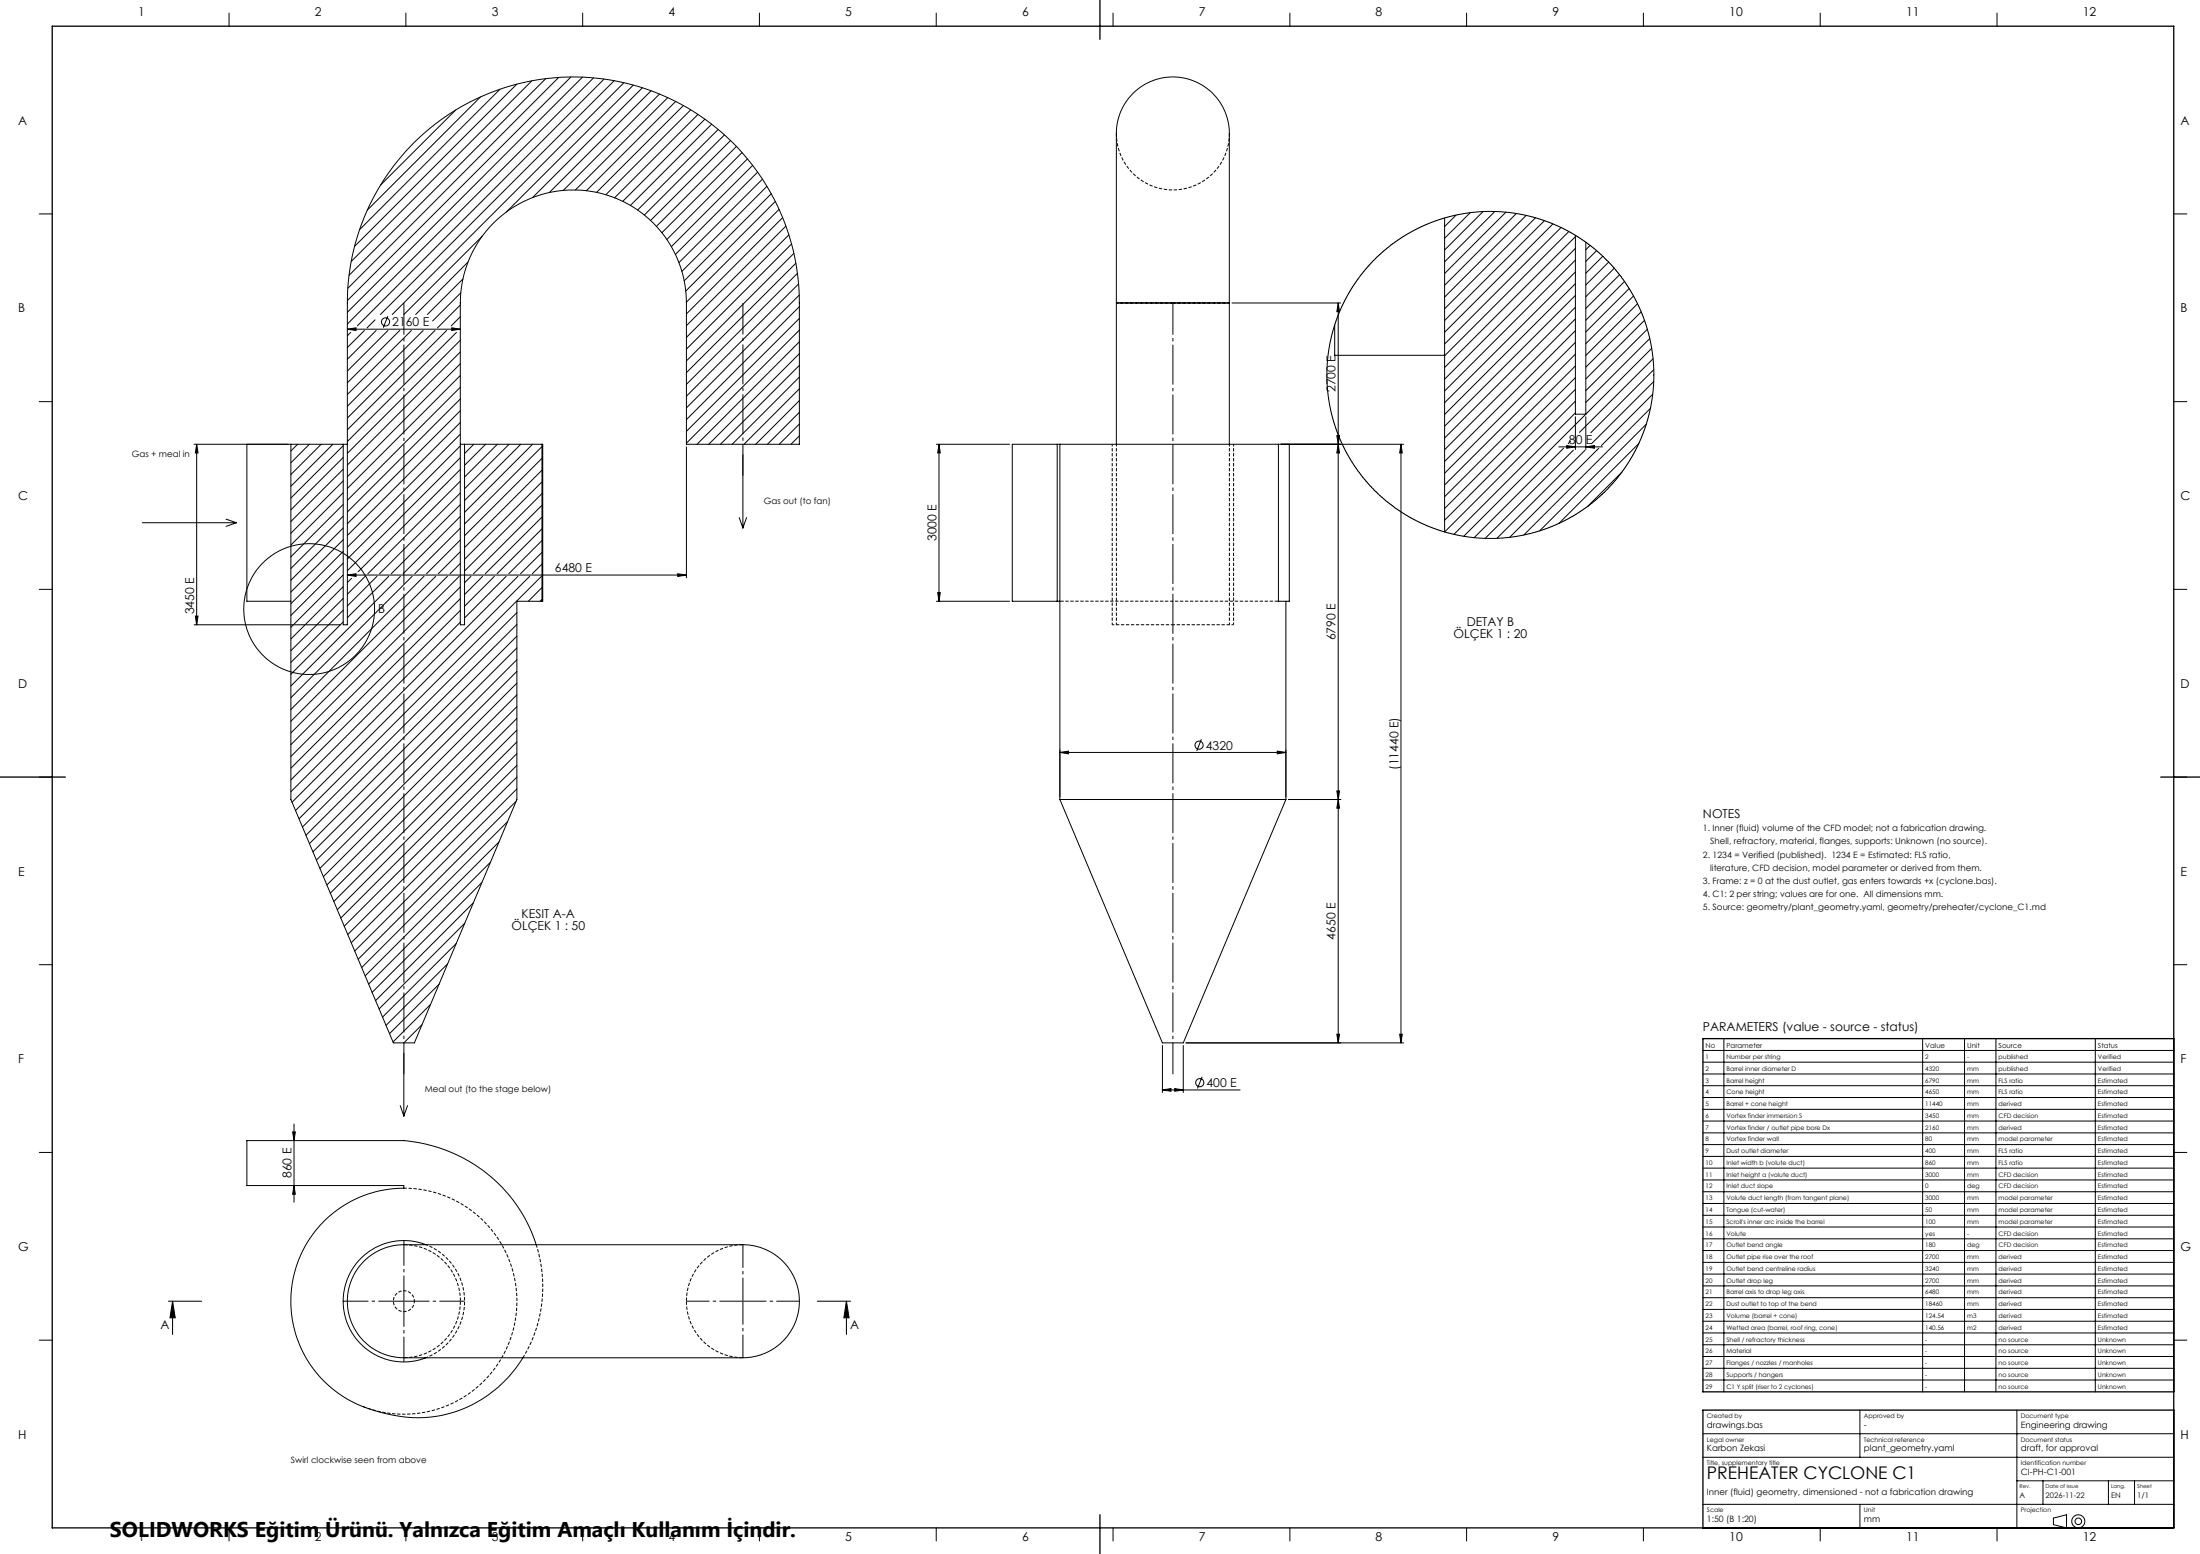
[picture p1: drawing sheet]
<svg xmlns="http://www.w3.org/2000/svg" width="841mm" height="594mm" viewBox="0 0 841 594" stroke-linecap="round" stroke-linejoin="round" font-family="sans-serif">
<path d="M176 497.4a21.6 21.6 0 0 0-21.6-21.6M262.4 497.4a21.6 21.6 0 0 1 21.6-21.6M154.4 519a21.6 21.6 0 0 0 21.6-21.6M284 519a21.6 21.6 0 0 1-21.6-21.6" fill="none" stroke="#000" stroke-width=".38" stroke-dasharray="1.3 .6" stroke-dashoffset="-.1" stroke-linecap="butt"/>
<path d="M199.9 519a52.4 52.4 0 0 0 5.1-43.2M139 537.7a43.2 43.2 0 0 0 57.9-32.5 43.2 43.2 0 0 0-42.5-51" fill="none" stroke="#000" stroke-width=".38" stroke-dasharray="1.3 .6" stroke-dashoffset=".1" stroke-linecap="butt"/>
<path d="M448.4 238.8h-23.2M471.6 238.8h-23.2M162.9 475.8a23.2 23.2 0 0 1 14.7 21.6 23.2 23.2 0 0 1-14.7 21.6M158.4 497.4l-.3-1.5-.8-1.3-1.3-.9-1.5-.3-1.7 .3-1.2 .8-.9 1.4-.3 1.5 .3 1.4 .9 1.4 1.2 .9 1.5 .3 1.7-.3 1.2-.9 .9-1.4 .3-1.4" fill="none" stroke="#000" stroke-width=".38" stroke-dasharray="1.3 .6" stroke-dashoffset=".5" stroke-linecap="butt"/>
<g fill="none" stroke="#000" stroke-width=".38">
<path d="M87.6 5v5M155.2 5v5M222.7 5v5M290.3 5v5M357.9 5v5M425.5 5v5M493.1 5v5M560.6 5v5M628.2 5v5M695.8 5v5M763.4 5v5M183.7 37l-43.3 43.3"/>
<path d="M191.1 34.1l-53.6 53.7M197.6 32.2l-62.1 62M203.3 30.9l-69 69M208.6 30l-75.2 75.3M213.6 29.6l-80.6 80.6M218.3 29.4l-85.5 85.5M222.7 29.5l-89.9 89.9M226.9 29.8l-94.1 94.1M230.9 30.2l-94.3 94.4M234.8 30.8l-89.4 89.4M238.5 31.6l-88.6 88.6M242.1 32.5l-48.5 48.5"/>
<path d="M245.6 33.5l-42 42.1M248.9 34.7l-38.9 38.9M252.1 35.9l-36.8 36.9M255.3 37.3l-35.3 35.3M258.3 38.8l-34.1 34.1M174.2 42.1l-28.8 28.7M261.2 40.4l-33.2 33.1M264.1 42l-32.5 32.4M266.8 43.7l-31.9 31.9M269.5 45.6l-31.4 31.4M272 47.5l-31 31M274.5 49.5l-30.8 30.8"/>
<path d="M276.9 51.6l-30.6 30.6M279.3 53.7l-30.6 30.6M281.5 56l-30.6 30.5M283.7 58.3l-30.7 30.7M285.8 60.7l-30.9 30.8M287.7 63.2l-31.1 31.1M289.6 65.8l-31.4 31.5M291.5 68.5l-32 31.9M293.2 71.2l-32.5 32.5M294.8 74.1l-33.3 33.2M296.4 77l-34.3 34.3M15 81.8h5"/>
<path d="M184.4 90.3l-30 29.9M297.8 80l-35.4 35.5M299.2 83.2l-36.8 36.8M300.4 86.4l-38 38.1M301.6 89.8l-39.2 39.2M302.6 93.3l-40.2 40.1M303.5 96.9l-41.1 41.1M552.2 83.3v120l50-50M556.6 82.2l-4.4 4.4M562 81.3l-9.8 9.8M566.9 80.9l-14.7 14.7M571.4 80.8l-19.2 19.3"/>
<path d="M575.7 81.1l-23.5 23.5M579.6 81.6l-27.4 27.4M583.4 82.3l-31.2 31.3M587 83.2l-34.8 34.8M590.4 84.3l-38.2 38.2M593.7 85.6l-41.5 41.4M596.8 87l-44.6 44.5M599.7 88.5l-47.5 47.5M602.2 90.5l-50 50M602.2 95l-50 49.9M602.2 99.4l-50 50.1M602.2 90v68.3h4"/>
<path d="M606.2 92.6v65.7M607.9 93.8l-1.7 1.7M610.3 95.8l-4.1 4.1M612.7 98l-6.5 6.5M831 81.8h5M176 116.6l-8.7 8.7M176.1 111.9l-10.7 10.8M177 106.6l-13.6 13.6M178.9 100.2l-20 20M304.2 100.6l-41.8 41.8M304.8 104.5l-42.4 42.4M305.3 108.5l-42.9 42.9"/>
<path d="M305.5 112.8l-43.1 43.1M305.6 117.2l-43.2 43.2M426.8 115.8v-64.7a21.7 21.7 0 0 1 23-21.6 21.7 21.7 0 0 1 20.1 24.4v61.9M426.8 115.8h43.1M426.8 115.8v54M469.9 115.8v54M471 115.8h41.6M511.6 115.8l.5 3.3h-1.1zM511.6 115.8v282.8M602.2 104l-50 49.9M602.2 108.4l-50 50M602.2 112.9l-50 50"/>
<path d="M602.2 117.4l-50 50M615 100.2l-8.8 8.7M617.1 102.5l-10.9 10.9M619.1 105l-12.9 12.9M621 107.6l-14.8 14.8M622.8 110.3l-16.6 16.6M624.5 113.1l-18.3 18.3M626 116.1l-19.8 19.8M627.4 119.2l-21.2 21.2M132.8 125.8l3.3-.5v1zM132.8 125.8h43.2M134.1 127.1l-1.3 1.3"/>
<path d="M139.3 126.3l-6.5 6.5M143.4 122.3l-3.1 3M143.8 126.3l-11 11M148.3 120.8l-1.8 4.5M148.3 126.3l-15.5 15.5M152.8 126.3l-20 20M157.3 126.3l-24.5 24.5M161.7 126.3l-28.9 29M166.3 126.3l-33.5 33.5M170.7 126.3l-37.9 38M172.7 125.3l3.3 .5-3.3 .5zM174.5 127.1l-41.7 41.7"/>
<path d="M176 121.1l-3.5 3.5M176 130.1l-43.2 43.2M176 134.5l-43.2 43.3M176 139.1l-43.2 43.1M305.6 121.7l-43.2 43.2M305.6 126.2l-43.2 43.2M305.6 130.7l-39.1 39.1M305.6 135.2l-34.7 34.6M305.6 139.7l-30.2 30.1M510.2 124.2v11.6h42M602.2 121.9l-50 50M602.2 126.4l-50 50"/>
<path d="M602.2 130.9l-50 50M602.2 135.4l-50 50M602.2 139.9l-50 50M628.6 122.4l-22.4 22.4M629.7 125.8l-23.5 23.5M630.7 129.4l-24.5 24.4M631.4 133.2l-25.2 25.1M631.9 137.1l-28.1 28.2M15 153.5h5M176 143.5l-43.2 43.2M176 148l-43.2 43.2M176 152.5l-43.2 43.2"/>
<path d="M176 157l-43.2 43.2M305.6 144.1l-25.7 25.7M305.6 148.6l-21.2 21.2M305.6 153.1l-16.7 16.7M305.6 157.6l-12.2 12.2M602.2 144.3l-50 50.1M602.2 148.8l-50 50.1M602.2 157.8l-46.4 46.5M602.2 159.3v12.5M606.2 158.3l-46.7 46.7M606.2 159.3v12.5M630.9 156.1l-48.4 48.4"/>
<path d="M631.8 150.7l-19.6 19.6M632.2 141.3l-24.1 24.1M632.2 145.8l-23.8 23.8M831 153.5h5M74.2 169.8h57M75.2 169.8l.5 3.3h-1zM75.2 169.8v69M94.4 169.8v60h16.8M111.2 169.8v135.8l39.2 93h8l39.2-93v-75.8h9.6M113.8 169.8l-2.6 2.6M118.3 169.8l-7.1 7.1M122.8 169.8l-11.6 11.6"/>
<path d="M127.2 169.8l-16 16.1M131.2 169.8v69h1.6v-123a86.4 86.4 0 0 1 86.4-86.4 86.4 86.4 0 0 1 86.4 86.4v54h-43.2v-54a43.2 43.2 0 0 0-43.2-43.2 43.2 43.2 0 0 0-43.2 43.2v123h1.6v-69M131.2 169.8h1.6M131.2 170.4l-20 20M131.2 174.9l-20 20M131.2 179.3l-20 20M176 169.8h1.6M176 161.5l-43.2 43.2M176 166l-43.2 43.2M176 170.5l-43.2 43.2M176 175l-43.2 43.2M176 179.5l-39.1 39.1"/>
<path d="M177.6 169.8h29.6M181.1 169.8l-3.5 3.5M185.6 169.8l-8 8.1M190.1 169.8l-12.5 12.5M194.6 169.8l-17 17M199.1 169.8l-21.5 21.5M203.6 169.8l-26 26M207.2 169.8h.3v60h-.3M207.2 170.7l-29.6 29.6M207.2 175.2l-29.6 29.6M207.2 179.7l-29.6 29.6M207.2 169.8v60"/>
<path d="M262.4 170.8v50M284 173.8v28M305.6 162.1l-7.7 7.7M305.6 166.6l-3.2 3.2M358 169.8h27.9M359 169.8l.4 3.3h-.9zM359 169.8v60M404.1 169.8v60M405.2 169.8h83.5M405.2 169.8h-18.2v60h18.2M405.2 169.8v135.8M488.7 169.8h4.2v60h-4.2z"/>
<path d="M489.7 169.8h46.8M511 166.5h1.1l-.5 3.3zM511.6 169.8l.5 3.3h-1.1zM535.6 169.8l.4 3.3h-.9zM535.6 169.8v228.8M595.9 170.8h16.7M597.7 171.3l-34.2 34.2M598.9 170.3l3.3 .5-3.3 .5zM600.4 168.7l-.9 .9M601.5 172.1l-33.8 33.7M605.9 172.1l-33.7 33.7M606.2 170.8l3.3-.5v1z"/>
<path d="M610.4 172.1l-33.3 33.3M611.2 171.3l-.7 .7M626.5 169.5l-30.6 30.6M629.3 162.2l-40.7 40.7M54.4 199.8h36M86.4 198.4l4 1.4M90.4 199.8l-4 1.4M131.2 183.8l-20 20M131.2 188.3l-20 20M131.2 192.8l-20 20M131.2 197.3l-20 20M176 183.9l-35.4 35.4"/>
<path d="M176 188.4l-30.9 30.9M176 192.9l-26.4 26.4M176 197.4l-21.9 21.9M207.2 184.2l-29.6 29.6M207.2 188.7l-29.6 29.6M207.2 193.1l-26.2 26.2M207.2 197.7l-21.7 21.6M282.6 197.8l1.4 4M285.4 197.8l-1.4 4M620 180.5l-13.1 13.1M131.2 201.8l-20 20M131.2 206.3l-20 20"/>
<path d="M131.2 210.8l-20 20M131.2 215.3l-20 20M131.2 219.8l-20 20M132.8 219.8l3.3-.5v1zM132.8 219.8h129.6M176 201.9l-17.4 17.4M176 206.4l-12.9 12.9M176 210.9l-8.5 8.4M176 215.4l-4 3.9M207.2 202.1l-17.2 17.2M207.2 206.6l-12.7 12.7M207.2 211.1l-8.2 8.2"/>
<path d="M207.2 215.6l-3.7 3.7M259.1 219.3l3.3 .5-3.3 .5zM15 225.3h5M74.2 238.8h56M74.7 235.5h1l-.5 3.3zM131.2 224.3l-20 20M131.2 228.7l-20 20M131.2 233.2l-20 20M131.2 237.7l-20 20M134.4 221.1l-1.6 1.6M139.6 220.3l-6.8 6.8M144.1 220.3l-11.3 11.3"/>
<path d="M148.6 220.3l-15.8 15.8M153.1 220.3l-41.9 41.9M157.6 220.3l-46.4 46.4M162.1 220.3l-50.9 50.9M166.5 220.3l-55.3 55.4M171 220.3l-59.8 59.9M175.5 220.3l-64.3 64.3M176 224.4l-64.8 64.8M176 228.8l-64.8 64.8M176 233.3l-64.8 64.8M176 237.8l-64.8 64.8M180 220.3l-2.4 2.4"/>
<path d="M184.5 220.3l-6.9 7M189 220.3l-11.4 11.4M193.5 220.3l-15.9 15.9M197.6 234.2l-82 82M197.6 238.7l-80.7 80.6M198 220.3l-86.4 86.4M202.5 220.3l-89.5 89.5M207 220.3l-92.7 92.7M207.2 224.6l-5.2 5.2M207.2 229.1l-.8 .7M358 229.8h27.9M358.5 226.5h.9l-.4 3.3z"/>
<path d="M491.6 229.8v75.8M831 225.3h5M197.6 243.2l-79.3 79.3M197.6 247.6l-78 78M197.6 252.2l-76.7 76.6M197.6 256.6l-75.3 75.4M197.6 261.1l-74 74M197.6 265.6l-72.6 72.7M197.6 270.1l-71.3 71.3M197.6 274.6l-70 70M197.6 279.1l-68.7 68.6M15 297h5"/>
<path d="M197.6 283.6l-67.3 67.3M197.6 288.1l-66 65.9M197.6 292.6l-64.7 64.6M197.6 297l-63.3 63.4M405.2 287.6l3.2-.5v1zM405.2 287.6h86.4M459.2 282.6l-1.7 4.4M488.2 287.1l3.4 .5-3.4 .5zM831 297h5M194 314.1l-55.7 55.7M197.3 306.3l-60.4 60.4M197.6 301.5l-62 62"/>
<path d="M405.2 305.6l39.2 93h7.9l39.3-93M405.2 305.6h86.4M492.5 305.6h20.1M511 302.3h1.1l-.5 3.3zM511.6 305.6l.5 3.3h-1.1zM184.2 337.4l-42 41.9M187.5 329.6l-46.6 46.6M190.7 321.8l-51.1 51.2M177.7 352.9l-32.8 32.7M180.9 345.1l-37.3 37.4M15 368.8h5M167.9 376.2l-19 18.9"/>
<path d="M171.1 368.4l-23.5 23.6M174.4 360.7l-28.2 28.1M831 368.8h5M161.3 391.7l-6.9 6.9M164.6 384l-14.4 14.3M444.4 399.6v18M452.3 399.6v18M453.4 398.6h83.1M511 395.3h1.1l-.5 3.3zM535.1 395.3h.9l-.4 3.3zM659 397v135M735 397v135"/>
<path d="M751 397v135M763 397v135M801 397v135M154.4 402.6v24M444.4 416.6l3.2-.5v1zM444.4 416.6h29.7M449.1 416.1l3.2 .5-3.2 .5zM459.5 411.6l-1.7 4.5M651 401.5h180M651 406h180M651 410.5h180M651 415h180"/>
<path d="M651 419.5h180M111.9 432.7h1l-.5 3.3zM112.4 429.6v29.9M153 422.6l1.4 4M155.8 422.6l-1.4 4M651 424h180M651 428.5h180M651 433h180M651 437.5h180M15 440.5h5M112.4 453.2l.5 3.3h-1zM651 442h180"/>
<path d="M651 446.5h180M651 451h180M651 455.5h180M831 440.5h5M162.8 475.8a23.2 23.2 0 0 0-31.6 21.6 23.2 23.2 0 0 0 31.6 21.6M205 475.8a57.9 57.9 0 0 0-50.6-39.8h-60v17.2h60v1a43.3 43.3 0 0 0-43 38.7 43.3 43.3 0 0 0 33.9 46.9 47.2 47.2 0 0 0 54.6-20.8M651 460h180M651 464.5h180M651 469h180M651 473.5h180M651 478h180M64.4 497.4h12.7"/>
<path d="M66 497.4l1 6.3h-2zM66 497.4v12.7M139.1 482.1a23.5 23.5 0 0 1 19-6.3h125.7a21.7 21.7 0 0 1 21.7 22.9 21.7 21.7 0 0 1-24.2 20.3h-126.7a21.6 21.6 0 0 1-20.1-13.3 21.6 21.6 0 0 1 4.6-23.6zM312.5 497.4h12.7M323.6 497.4l1 6.3h-2zM323.6 497.4v12.7M651 482.5h180M651 487h180M651 491.5h180M651 496h180M15 512.3h5M651 500.5h180"/>
<path d="M651 505h180M651 509.5h180M651 514h180M651 518.5h180M831 512.3h5M651 523h180M651 527.5h180M711 539v18M771 539v45M651 548h180M651 557h180M651 575h180"/>
<path d="M711 575v9M771 566h60M781 566v9M806 566v9M816 566v9M87.6 584v5M155.2 584v5M222.7 584v5M290.3 584v5M357.9 584v5M425.5 584v5M493.1 584v5"/>
<path d="M560.6 584v5M628.2 584v5M695.8 584v5M763.4 584v5M785 580.3l5-1.3v5l-5-1.2z"/>
<circle cx="147.4" cy="123" r="1.55"/>
<circle cx="569.7" cy="143.3" r="62.5"/>
<circle cx="118.2" cy="232.8" r="25"/>
<circle cx="458.4" cy="284.8" r="1.56"/>
<circle cx="458.6" cy="413.8" r="1.55"/>
<circle cx="794.5" cy="581.5" r="1.25"/>
<circle cx="794.5" cy="581.5" r="2.5"/>
</g>
<path d="M488.7 229.8h-83.5" fill="none" stroke="#000" stroke-width=".38" stroke-dasharray="1.3 .6" stroke-dashoffset="-.2" stroke-linecap="butt"/>
<path d="M448.4 115.8h-21.6h43.2h-21.6M448.4 115.8h-21.6M470 115.8h-21.6" fill="none" stroke="#000" stroke-width=".38" stroke-dasharray="1.3 .6" stroke-dashoffset=".3" stroke-linecap="butt"/>
<path d="M425.2 169.8v69M426.8 169.8v69M470 238.8v-69M471.6 238.8v-69" fill="none" stroke="#000" stroke-width=".38" stroke-dasharray="1.3 .6" stroke-dashoffset=".4" stroke-linecap="butt"/>
<path d="M470 51a21.6 21.6 0 0 1-21.6 21.6 21.6 21.6 0 0 1-21.6-21.6" fill="none" stroke="#000" stroke-width=".38" stroke-dasharray="1.3 .6" stroke-linecap="butt"/>
<path d="M154.4 410.6v-294.8M448.4 410.6v-294.8" fill="none" stroke="#000" stroke-width=".38" stroke-dasharray="15.2 1.3 1.3 1.3" stroke-dashoffset="3.1" stroke-linecap="butt"/>
<path d="M284 181.8v-66" fill="none" stroke="#000" stroke-width=".38" stroke-dasharray="15.2 1.3 1.3 1.3" stroke-dashoffset="3.2" stroke-linecap="butt"/>
<path d="M20 10h811v574h-811zM420.5 0v15M0 297h25M826 297h15M831 397h-180v135h180M831 539h-180v45M420.5 579v15" fill="none" stroke="#000" stroke-width=".5"/>
<g fill="#000">
<path d="M511.6 115.8l.5 3.3h-1.1zM132.8 125.8l3.3-.5v1zM172.7 125.3l3.3 .5-3.3 .5zM75.2 169.8l.5 3.3h-1zM359 169.8l.4 3.3h-.9zM511.6 169.8l.5 3.3h-1.1zM511 166.5h1.1l-.5 3.3zM535.6 169.8l.4 3.3h-.9zM598.9 170.3l3.3 .5-3.3 .5zM606.2 170.8l3.3-.5v1zM132.8 219.8l3.3-.5v1zM259.1 219.3l3.3 .5-3.3 .5z"/>
<path d="M74.7 235.5h1l-.5 3.3zM358.5 226.5h.9l-.4 3.3zM405.2 287.6l3.2-.5v1zM488.2 287.1l3.4 .5-3.4 .5zM511.6 305.6l.5 3.3h-1.1zM511 302.3h1.1l-.5 3.3zM511 395.3h1.1l-.5 3.3zM535.1 395.3h.9l-.4 3.3zM444.4 416.6l3.2-.5v1zM449.1 416.1l3.2 .5-3.2 .5zM111.9 432.7h1l-.5 3.3zM112.4 453.2l.5 3.3h-1z"/>
<path d="M66 497.4l1 6.3h-2zM323.6 497.4l1 6.3h-2z"/>
</g>
<path d="M154.4 497.4v-.1M154.4 497.4h-.1M154.4 497.4h.1M284 497.4v-.1" fill="none" stroke="#000" stroke-width=".38" stroke-dasharray="15.2 1.3 1.3 1.3" stroke-linecap="butt"/>
<path d="M154.3 497.4h-23.1M154.4 497.3v-23.2M154.4 497.5v23.1M154.5 497.4h23.2" fill="none" stroke="#000" stroke-width=".38" stroke-dasharray="15.2 1.3 1.3 1.3" stroke-dashoffset="5.6" stroke-linecap="butt"/>
<path d="M283.9 497.4h-21.6M284 497.3v-21.6M284 497.5v21.5M284.1 497.4h21.5" fill="none" stroke="#000" stroke-width=".38" stroke-dasharray="15.2 1.3 1.3 1.3" stroke-dashoffset="6.4" stroke-linecap="butt"/>
<text font-size="8.2" x="42.1" y="587.3">SOLIDWORKS Eğitim Ürünü. Yalnızca Eğitim Amaçlı Kullanım İçindir.</text>
<text font-size="6.7" x="652.5" y="565.5">PREHEATER CYCLONE C1</text>
<g font-size="4.7">
<text x="52.8" y="6">1</text>
<text x="120.4" y="6">2</text>
<text x="188" y="6">3</text>
<text x="255.5" y="6">4</text>
<text x="323.1" y="6">5</text>
<text x="390.7" y="6">6</text>
<text x="458.3" y="6">7</text>
<text x="525.9" y="6">8</text>
<text x="593.5" y="6">9</text>
<text x="661" y="6">10</text>
<text x="728.6" y="6">11</text>
<text x="796.2" y="6">12</text>
<text x="7" y="47.7">A</text>
<text x="833.5" y="47.7">A</text>
<text x="7" y="119.4">B</text>
<text x="833.5" y="119.4">B</text>
<text x="150" y="124.7">2160 E</text>
<text x="510.6" y="149.9" transform="rotate(-90 510.6 149.9)">2700 E</text>
<text x="599.8" y="169.8">80 E</text>
<text x="7" y="191.2">C</text>
<text x="833.5" y="191.2">C</text>
<text x="358" y="206.9" transform="rotate(-90 358 206.9)">3000 E</text>
<text x="212.1" y="218.8">6480 E</text>
<text x="74.2" y="234.9" transform="rotate(-90 74.2 234.9)">3450 E</text>
<text x="144.5" y="234.3">B</text>
<text x="560.7" y="239.3">DETAY B</text>
<text x="510.6" y="244.8" transform="rotate(-90 510.6 244.8)">6790 E</text>
<text x="555.6" y="243.8">ÖLÇEK 1 : 20</text>
<text x="7" y="262.9">D</text>
<text x="833.5" y="262.9">D</text>
<text x="461" y="286.5">4320</text>
<text x="534.6" y="294.3" transform="rotate(-90 534.6 294.3)">(11440 E)</text>
<text x="651" y="312.5">NOTES</text>
<text x="7" y="334.7">E</text>
<text x="833.5" y="334.7">E</text>
<text x="199.4" y="351">KESIT A-A</text>
<text x="195.5" y="355.5">ÖLÇEK 1 : 50</text>
<text x="510.6" y="359.2" transform="rotate(-90 510.6 359.2)">4650 E</text>
<text x="651" y="394">PARAMETERS (value - source - status)</text>
<text x="7" y="406.4">F</text>
<text x="833.5" y="406.4">F</text>
<text x="461.2" y="415.5">400 E</text>
<text x="111.4" y="450.3" transform="rotate(-90 111.4 450.3)">860 E</text>
<text x="7" y="478.2">G</text>
<text x="833.5" y="478.2">G</text>
<text x="61.3" y="507.9">A</text>
<text x="324.9" y="507.9">A</text>
<text x="7" y="549.9">H</text>
<text x="833.5" y="549.9">H</text>
<text x="52.8" y="589">1</text>
<text x="120.4" y="589">2</text>
<text x="188" y="589">3</text>
<text x="255.5" y="589">4</text>
<text x="323.1" y="589">5</text>
<text x="390.7" y="589">6</text>
<text x="458.3" y="589">7</text>
<text x="525.9" y="589">8</text>
<text x="593.5" y="589">9</text>
<text x="661" y="589">10</text>
<text x="728.6" y="589">11</text>
<text x="796.2" y="589">12</text>
</g>
<g font-size="3.3">
<text x="50.4" y="174.6">Gas + meal in</text>
<text x="292" y="192.6">Gas out (to fan)</text>
<text x="651" y="317.8">1. Inner (fluid) volume of the CFD model; not a fabrication drawing.</text>
<text x="653.8" y="322.8">Shell, refractory, material, flanges, supports: Unknown (no source).</text>
<text x="651" y="327.8">2. 1234 = Verified (published). 1234 E = Estimated: FLS ratio,</text>
<text x="653.8" y="332.8">literature, CFD decision, model parameter or derived from them.</text>
<text x="651" y="337.8">3. Frame: z = 0 at the dust outlet, gas enters towards +x (cyclone.bas).</text>
<text x="651" y="342.8">4. C1: 2 per string; values are for one. All dimensions mm.</text>
<text x="651" y="347.8">5. Source: geometry/plant_geometry.yaml, geometry/preheater/cyclone_C1.md</text>
<text x="162.4" y="417.4">Meal out (to the stage below)</text>
<text x="652.5" y="545.8">drawings.bas</text>
<text x="712.5" y="545.8">-</text>
<text x="772.5" y="545.8">Engineering drawing</text>
<text x="652.5" y="554.8">Karbon Zekasi</text>
<text x="712.5" y="554.8">plant_geometry.yaml</text>
<text x="772.5" y="554.8">draft, for approval</text>
<text x="111.2" y="559.3">Swirl clockwise seen from above</text>
<text x="772.5" y="563.8">CI-PH-C1-001</text>
<text x="652.5" y="571.3">Inner (fluid) geometry, dimensioned - not a fabrication drawing</text>
<text x="652.5" y="581.8">1:50 (B 1:20)</text>
<text x="712.5" y="581.8">mm</text>
</g>
<g font-size="2.9">
<text x="772" y="572.6">A</text>
<text x="782" y="572.6">2026-11-22</text>
<text x="807" y="572.6">EN</text>
<text x="817" y="572.6">1/1</text>
</g>
<g font-size="2.7">
<text x="652" y="400.4">No</text>
<text x="660" y="400.4">Parameter</text>
<text x="736" y="400.4">Value</text>
<text x="752" y="400.4">Unit</text>
<text x="764" y="400.4">Source</text>
<text x="802" y="400.4">Status</text>
</g>
<g font-size="2.4">
<text x="652" y="404.8">1</text>
<text x="660" y="404.8">Number per string</text>
<text x="736" y="404.8">2</text>
<text x="752" y="404.8">-</text>
<text x="764" y="404.8">published</text>
<text x="802" y="404.8">Verified</text>
<text x="652" y="409.3">2</text>
<text x="652" y="413.8">3</text>
<text x="660" y="409.3">Barrel inner diameter D</text>
<text x="660" y="413.8">Barrel height</text>
<text x="736" y="409.3">4320</text>
<text x="736" y="413.8">6790</text>
<text x="752" y="409.3">mm</text>
<text x="752" y="413.8">mm</text>
<text x="764" y="409.3">published</text>
<text x="764" y="413.8">FLS ratio</text>
<text x="802" y="409.3">Verified</text>
<text x="802" y="413.8">Estimated</text>
<text x="652" y="418.3">4</text>
<text x="660" y="418.3">Cone height</text>
<text x="736" y="418.3">4650</text>
<text x="752" y="418.3">mm</text>
<text x="764" y="418.3">FLS ratio</text>
<text x="802" y="418.3">Estimated</text>
<text x="652" y="422.8">5</text>
<text x="660" y="422.8">Barrel + cone height</text>
<text x="736" y="422.8">11440</text>
<text x="752" y="422.8">mm</text>
<text x="764" y="422.8">derived</text>
<text x="802" y="422.8">Estimated</text>
<text x="652" y="427.3">6</text>
<text x="652" y="431.8">7</text>
<text x="660" y="427.3">Vortex finder immersion S</text>
<text x="660" y="431.8">Vortex finder / outlet pipe bore Dx</text>
<text x="736" y="427.3">3450</text>
<text x="736" y="431.8">2160</text>
<text x="752" y="427.3">mm</text>
<text x="752" y="431.8">mm</text>
<text x="764" y="427.3">CFD decision</text>
<text x="764" y="431.8">derived</text>
<text x="802" y="427.3">Estimated</text>
<text x="802" y="431.8">Estimated</text>
<text x="652" y="436.3">8</text>
<text x="660" y="436.3">Vortex finder wall</text>
<text x="736" y="436.3">80</text>
<text x="752" y="436.3">mm</text>
<text x="764" y="436.3">model parameter</text>
<text x="802" y="436.3">Estimated</text>
<text x="652" y="440.8">9</text>
<text x="660" y="440.8">Dust outlet diameter</text>
<text x="736" y="440.8">400</text>
<text x="752" y="440.8">mm</text>
<text x="764" y="440.8">FLS ratio</text>
<text x="802" y="440.8">Estimated</text>
<text x="652" y="445.3">10</text>
<text x="652" y="449.8">11</text>
<text x="660" y="445.3">Inlet width b (volute duct)</text>
<text x="660" y="449.8">Inlet height a (volute duct)</text>
<text x="736" y="445.3">860</text>
<text x="736" y="449.8">3000</text>
<text x="752" y="445.3">mm</text>
<text x="752" y="449.8">mm</text>
<text x="764" y="445.3">FLS ratio</text>
<text x="764" y="449.8">CFD decision</text>
<text x="802" y="445.3">Estimated</text>
<text x="802" y="449.8">Estimated</text>
<text x="652" y="454.3">12</text>
<text x="660" y="454.3">Inlet duct slope</text>
<text x="736" y="454.3">0</text>
<text x="752" y="454.3">deg</text>
<text x="764" y="454.3">CFD decision</text>
<text x="802" y="454.3">Estimated</text>
<text x="652" y="458.8">13</text>
<text x="660" y="458.8">Volute duct length (from tangent plane)</text>
<text x="736" y="458.8">3000</text>
<text x="752" y="458.8">mm</text>
<text x="764" y="458.8">model parameter</text>
<text x="802" y="458.8">Estimated</text>
<text x="652" y="463.3">14</text>
<text x="652" y="467.8">15</text>
<text x="660" y="463.3">Tongue (cut-water)</text>
<text x="660" y="467.8">Scroll's inner arc inside the barrel</text>
<text x="736" y="463.3">50</text>
<text x="736" y="467.8">100</text>
<text x="752" y="463.3">mm</text>
<text x="752" y="467.8">mm</text>
<text x="764" y="463.3">model parameter</text>
<text x="764" y="467.8">model parameter</text>
<text x="802" y="463.3">Estimated</text>
<text x="802" y="467.8">Estimated</text>
<text x="652" y="472.3">16</text>
<text x="660" y="472.3">Volute</text>
<text x="736" y="472.3">yes</text>
<text x="752" y="472.3">-</text>
<text x="764" y="472.3">CFD decision</text>
<text x="802" y="472.3">Estimated</text>
<text x="652" y="476.8">17</text>
<text x="660" y="476.8">Outlet bend angle</text>
<text x="736" y="476.8">180</text>
<text x="752" y="476.8">deg</text>
<text x="764" y="476.8">CFD decision</text>
<text x="802" y="476.8">Estimated</text>
<text x="652" y="481.3">18</text>
<text x="652" y="485.8">19</text>
<text x="660" y="481.3">Outlet pipe rise over the roof</text>
<text x="660" y="485.8">Outlet bend centreline radius</text>
<text x="736" y="481.3">2700</text>
<text x="736" y="485.8">3240</text>
<text x="752" y="481.3">mm</text>
<text x="752" y="485.8">mm</text>
<text x="764" y="481.3">derived</text>
<text x="764" y="485.8">derived</text>
<text x="802" y="481.3">Estimated</text>
<text x="802" y="485.8">Estimated</text>
<text x="652" y="490.3">20</text>
<text x="660" y="490.3">Outlet drop leg</text>
<text x="736" y="490.3">2700</text>
<text x="752" y="490.3">mm</text>
<text x="764" y="490.3">derived</text>
<text x="802" y="490.3">Estimated</text>
<text x="652" y="494.8">21</text>
<text x="660" y="494.8">Barrel axis to drop leg axis</text>
<text x="736" y="494.8">6480</text>
<text x="752" y="494.8">mm</text>
<text x="764" y="494.8">derived</text>
<text x="802" y="494.8">Estimated</text>
<text x="652" y="499.3">22</text>
<text x="652" y="503.8">23</text>
<text x="660" y="499.3">Dust outlet to top of the bend</text>
<text x="660" y="503.8">Volume (barrel + cone)</text>
<text x="736" y="499.3">18460</text>
<text x="736" y="503.8">124.54</text>
<text x="752" y="499.3">mm</text>
<text x="752" y="503.8">m3</text>
<text x="764" y="499.3">derived</text>
<text x="764" y="503.8">derived</text>
<text x="802" y="499.3">Estimated</text>
<text x="802" y="503.8">Estimated</text>
<text x="652" y="508.3">24</text>
<text x="660" y="508.3">Wetted area (barrel, roof ring, cone)</text>
<text x="736" y="508.3">140.56</text>
<text x="752" y="508.3">m2</text>
<text x="764" y="508.3">derived</text>
<text x="802" y="508.3">Estimated</text>
<text x="652" y="512.8">25</text>
<text x="660" y="512.8">Shell / refractory thickness</text>
<text x="736" y="512.8">-</text>
<text x="764" y="512.8">no source</text>
<text x="802" y="512.8">Unknown</text>
<text x="652" y="517.3">26</text>
<text x="652" y="521.8">27</text>
<text x="660" y="517.3">Material</text>
<text x="660" y="521.8">Flanges / nozzles / manholes</text>
<text x="736" y="517.3">-</text>
<text x="736" y="521.8">-</text>
<text x="764" y="517.3">no source</text>
<text x="764" y="521.8">no source</text>
<text x="802" y="517.3">Unknown</text>
<text x="802" y="521.8">Unknown</text>
<text x="652" y="526.3">28</text>
<text x="660" y="526.3">Supports / hangers</text>
<text x="736" y="526.3">-</text>
<text x="764" y="526.3">no source</text>
<text x="802" y="526.3">Unknown</text>
<text x="652" y="530.8">29</text>
<text x="660" y="530.8">C1 Y split (riser to 2 cyclones)</text>
<text x="736" y="530.8">-</text>
<text x="764" y="530.8">no source</text>
<text x="802" y="530.8">Unknown</text>
<text x="652.5" y="542.1">Created by</text>
<text x="712.5" y="542.1">Approved by</text>
<text x="772.5" y="542.1">Document type</text>
<text x="652.5" y="551.1">Legal owner</text>
<text x="712.5" y="551.1">Technical reference</text>
<text x="772.5" y="551.1">Document status</text>
<text x="652.5" y="560.1">Title, supplementary title</text>
<text x="772.5" y="560.1">Identification number</text>
<text x="652.5" y="578.1">Scale</text>
<text x="712.5" y="578.1">Unit</text>
<text x="772.5" y="578.1">Projection</text>
</g>
<g font-size="2">
<text x="772" y="568.9">Rev.</text>
<text x="782" y="568.9">Date of issue</text>
<text x="807" y="568.9">Lang.</text>
<text x="817" y="568.9">Sheet</text>
</g>
</svg>
